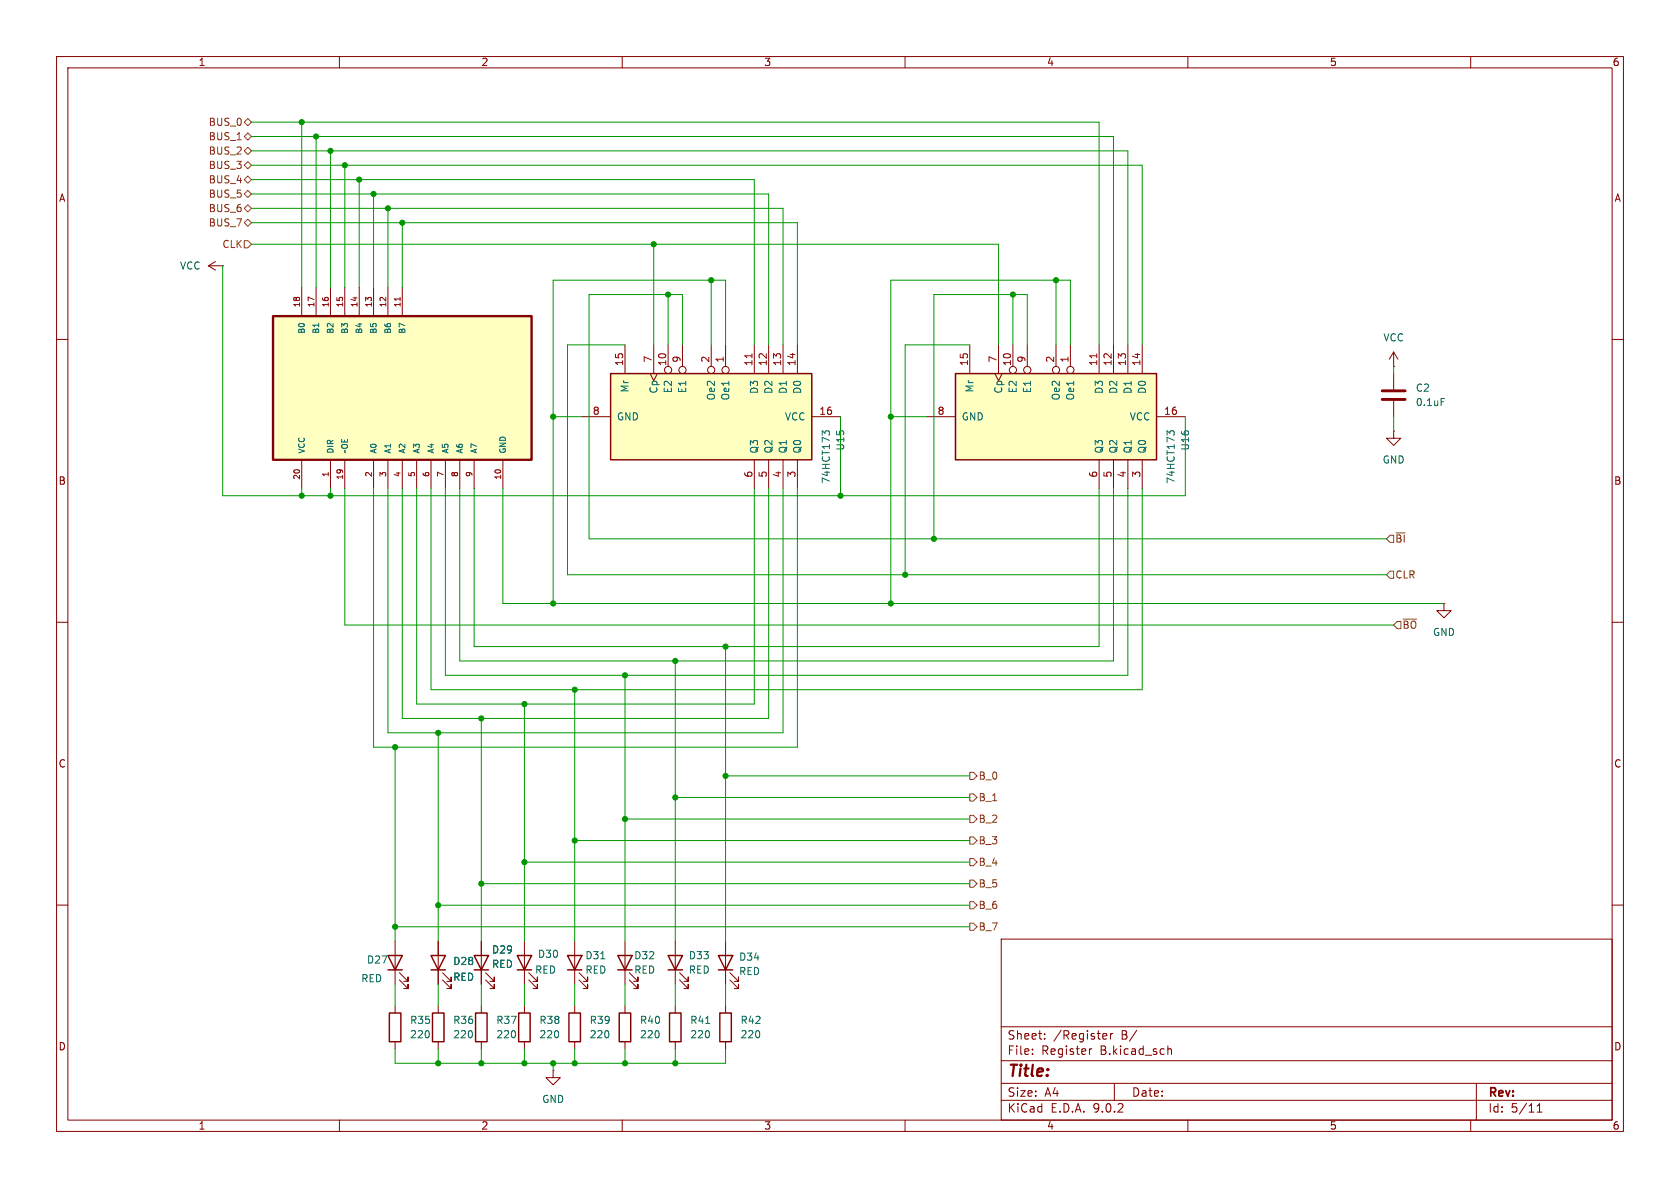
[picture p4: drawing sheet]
<svg xmlns="http://www.w3.org/2000/svg" width="297mm" height="210mm" viewBox="0 0 297 210" stroke-linecap="round" stroke-linejoin="round" font-family="sans-serif">
<g fill="none" stroke="#840000" stroke-width=".18">
<path d="M10 10h277v190h-277zM12 12h273v186h-273zM60 10v2M110 10v2M160 10v2M210 10v2M260 10v2M10 60h2M285 60h2M10 110h2M285 110h2M10 160h2"/>
<path d="M69.8 166.4v7.6M69.8 177.8v1.3M70.6 173.2l1.5 1.6v-.8v.8h-.7M70.6 172l1.5 1.5v-.8v.8h-.7M177 166h108v32h-108zM285 160h2M60 198v2M69.8 184.2v1.2M110 198v2M160 198v2M177 194.5h108M177 191.5h108"/>
<path d="M177 187.5h108M177 181.5h108M182.5 186.3v.1M182.5 185.5v.1M184.7 183.6v.1M184.7 182.8v.1M192.6 185.4v1M193 185.4l-.3 .1-.1 .2M195.2 182.7l.4 .1 .1 .3-.7 .1M195.6 183.6l-.4 .1M196.3 182.7v1M196.7 182.7l-.2 .1-.2 .2"/>
<path d="M197 191.5v3M206.5 185.5l.2-.1 .3 .1 .1 .9M206.5 184.9v1.5M210 198v2M260 198v2M261 191.5v6.5M271.7 196.6h.9M271.7 195.5l.5-.4v1.5"/>
</g>
<path d="M68.6 168.9h2.5l-1.3 2.6zM68.6 171.5h2.5M68.8 179.1h2.1v5.1h-2.1z" fill="none" stroke="#840000" stroke-width=".25"/>
<path d="M48.3 55.9h45.7v25.4h-45.7z" fill="#ffffc2"/>
<path d="M48.3 55.9h45.7v25.4h-45.7z" fill="none" stroke="#840000" stroke-width=".41"/>
<g fill="none" stroke="#840000" stroke-width=".18">
<path d="M53.3 50.8v5.1M55.9 50.8v5.1M58.4 50.8v5.1M61 50.8v5.1M63.5 50.8v5.1M66 50.8v5.1M68.6 50.8v5.1M71.1 50.8v5.1M246.4 66v2.8M246.4 70.9v2.8M53.3 81.3v5.1M58.4 81.3v5.1"/>
<path d="M61 81.3v5.1M66 81.3v5.1M68.6 81.3v5.1M71.1 81.3v5.1M73.7 81.3v5.1M76.2 81.3v5.1M78.7 81.3v5.1M81.3 81.3v5.1M83.8 81.3v5.1M88.9 81.3v5.1M77.5 166.4v7.6M78.2 173.2l1.6 1.6v-.8v.8h-.8"/>
<path d="M78.2 172l1.6 1.5v-.8v.8h-.8M85.1 166.4v7.6M85.1 177.8v1.3M85.9 173.2l1.5 1.6v-.8v.8h-.8M85.9 172l1.5 1.5v-.8v.8h-.8M85.1 184.2v1.2M97.8 189.2v1.3h1.3l-1.3 1.3-1.3-1.3h1.3M97.8 189.2h.1"/>
</g>
<path d="M70.7 52.6v.5" fill="none" stroke="#a90000" stroke-width=".18"/>
<path d="M76.2 168.9h2.5l-1.2 2.6zM76.2 171.5h2.5M83.8 168.9h2.6l-1.3 2.6zM83.8 171.5h2.6M84.1 179.1h2v5.1h-2z" fill="none" stroke="#840000" stroke-width=".25"/>
<path d="M244.3 69.1h4.1M244.3 70.6h4.1" fill="none" stroke="#840000" stroke-width=".51"/>
<path d="M254.8 70.4h.6" fill="none" stroke="#006464" stroke-width=".18"/>
<path d="M107.9 66h35.6v15.3h-35.6z" fill="#ffffc2"/>
<path d="M107.9 66h35.6v15.3h-35.6zM76.5 179.1h2v5.1h-2z" fill="none" stroke="#840000" stroke-width=".25"/>
<g fill="none" stroke="#840000" stroke-width=".18">
<path d="M36.8 47l1.3 .8M36.8 47h2.6M38.1 46.2l-1.3 .8M39.4 47h.1M102.9 73.7h5M110.5 61v5M114.9 66l.7 1.3 .6-1.3M115.6 61v5M118.1 61v3.8M120.6 61v3.8M125.7 61v3.8M128.3 61v3.8"/>
<path d="M133.3 61v5M135.9 61v5M138.4 61v5M141 61v5M143.5 73.7h5.1M133.3 81.3v5.1M135.9 81.3v5.1M138.4 81.3v5.1M141 81.3v5.1M77.5 177.8v1.3M77.5 184.2v1.2"/>
<circle cx="118.1" cy="65.4" r=".63"/>
<circle cx="120.6" cy="65.4" r=".63"/>
<circle cx="125.7" cy="65.4" r=".63"/>
<circle cx="128.3" cy="65.4" r=".63"/>
</g>
<path d="M132.9 62.5v.8" fill="none" stroke="#a90000" stroke-width=".18"/>
<path d="M146.6 76.8v-.4l-.2-.2h-.4l-.2 .4-.4-.4v.7" fill="none" stroke="#006464" stroke-width=".18"/>
<path d="M168.9 66h35.6v15.3h-35.6z" fill="#ffffc2"/>
<g fill="none" stroke="#840000" stroke-width=".25">
<path d="M168.9 66h35.6v15.3h-35.6zM91.4 168.9h2.6l-1.3 2.6zM91.4 171.5h2.6M91.7 179.1h2v5.1h-2zM100.3 168.9h2.6l-1.3 2.6zM100.3 171.5h2.6M100.6 179.1h2v5.1h-2zM109.2 168.9h2.6l-1.3 2.6zM109.2 171.5h2.6M109.5 179.1h2v5.1h-2zM118.1 168.9h2.5l-1.2 2.6zM118.1 171.5h2.5"/>
<path d="M118.4 179.1h2v5.1h-2zM127 168.9h2.5l-1.2 2.6zM127 171.5h2.5M127.3 179.1h2v5.1h-2z"/>
</g>
<g fill="none" stroke="#840000" stroke-width=".18">
<path d="M163.8 73.7h5.1M171.4 61v5M175.9 66l.6 1.3 .7-1.3M176.5 61v5M179.1 61v3.8M181.6 61v3.8M186.7 61v3.8M189.2 61v3.8M194.3 61v5M196.8 61v5M199.4 61v5M201.9 61v5"/>
<path d="M204.5 73.7h5M246.4 64.8h.1M246.4 76.2v1.3h1.2l-1.2 1.2-1.3-1.2h1.3M246.4 76.2h.1M246.4 62.2l-.8 1.3M246.4 62.2l.7 1.3M246.4 62.2v2.6M194.3 81.3v5.1M196.8 81.3v5.1M199.4 81.3v5.1M201.9 81.3v5.1M255.3 106.7v1.3h1.2l-1.2 1.2-1.3-1.2h1.3"/>
<path d="M255.3 106.7h.1M77.5 166.4v2.5M77.5 171.5v2.5M85.1 166.4v2.5M85.1 171.5v2.5M92.7 166.4v7.6M92.7 177.8v1.3M93.5 173.2l1.5 1.6v-.8v.8h-.8M93.5 172l1.5 1.5v-.8v.8h-.8M101.6 166.4v7.6M101.6 177.8v1.3M102.4 173.2l1.5 1.6v-.8v.8h-.8"/>
<path d="M102.4 172l1.5 1.5v-.8v.8h-.8M110.5 166.4v7.6M110.5 177.8v1.3M111.3 173.2l1.5 1.6v-.8v.8h-.8M111.3 172l1.5 1.5v-.8v.8h-.8M119.4 166.4v7.6M119.4 177.8v1.3M120.1 173.2l1.6 1.6v-.8v.8h-.8M120.1 172l1.6 1.5v-.8v.8h-.8M128.3 166.4v7.6M128.3 177.8v1.3M129 173.2l1.6 1.6v-.8v.8h-.8"/>
<path d="M129 172l1.6 1.5v-.8v.8h-.8M92.7 184.2v1.2M101.6 184.2v1.2M110.5 184.2v1.2M119.4 184.2v1.2M128.3 184.2v1.2"/>
<circle cx="179.1" cy="65.4" r=".63"/>
<circle cx="181.6" cy="65.4" r=".63"/>
<circle cx="186.7" cy="65.4" r=".63"/>
<circle cx="189.2" cy="65.4" r=".63"/>
</g>
<path d="M193.9 62.5v.8" fill="none" stroke="#a90000" stroke-width=".18"/>
<path d="M207.6 76.8v-.4l-.3-.2h-.4l-.1 .4-.5-.4v.7M106.2 169.5h.7M124.8 180.9h.7" fill="none" stroke="#006464" stroke-width=".18"/>
<g fill="none" stroke="#725600" stroke-width=".18">
<path d="M43.2 29.2l.6-.6 .6 .6-.6 .6zM43.2 24.1l.6-.6 .6 .6-.6 .7zM43.2 39.4l.6-.7 .6 .7-.6 .6zM43.2 36.8l.6-.6 .6 .6-.6 .7zM43.2 26.7l.6-.7 .6 .7-.6 .6zM43.2 21.6l.6-.6 .6 .6-.6 .6zM43.8 31.1l.6 .7-.6 .6-.6-.6zM43.8 33.7l.6 .6-.6 .6-.6-.6zM43.2 42.5h.6l.6 .7-.6 .6h-.6zM245.7 94.6h.7v1.3h-.7l-.6-.6zM246.8 94.2h1.6M245.7 101h.7v1.2h-.7l-.6-.6z"/>
<path d="M247 109.9h.6v1.2h-.6l-.6-.6zM171.4 136.5h.7l.6 .7-.6 .6h-.7zM171.4 151.8h.7l.6 .6-.6 .6h-.7zM171.4 155.6h.7l.6 .6-.6 .6h-.7zM171.4 140.3h.7l.6 .7-.6 .6h-.7zM171.4 148h.7l.6 .6-.6 .6h-.7zM171.4 144.1h.7l.6 .7-.6 .6h-.7zM171.4 159.4h.7l.6 .6-.6 .7h-.7zM171.4 163.2h.7l.6 .6-.6 .7h-.7z"/>
</g>
<g fill="none" stroke="#009600" stroke-width=".18">
<path d="M44.4 36.8h94v24.2M44.4 34.3h91.5v26.7M44.4 39.4h96.6v21.6M44.4 31.8h88.9v29.2M44.4 24.1h152.4v36.9M44.4 21.6h149.9v39.4M44.4 29.2h157.5v31.8M44.4 26.7h155v34.3M53.3 21.6v29.2M55.9 24.1v26.7M58.4 26.7v24.1M61 29.2v21.6"/>
<path d="M63.5 31.8v19M66 34.3v16.5M68.6 36.8v14M71.1 39.4v11.4M39.4 47v40.6h170.1v-13.9M44.4 43.2h132.1v17.8M115.6 43.2v17.8M118.1 52.1v8.9M125.7 49.5v11.5M179.1 52.1v8.9M186.7 49.5v11.5M97.8 73.7h5.1"/>
<path d="M110.5 61h-10.2v40.6h144.8M120.6 61v-8.9h-16.5v43.2h141M128.3 61v-11.5h-30.5v57.2M148.6 73.7v13.9M157.5 73.7h6.3M171.4 61h-11.4v40.6M181.6 61v-8.9h-16.5v43.2M189.2 61v-11.5h-31.7v57.2M246.4 64.8v1.2M246.4 73.7v2.5M53.3 86.4v1.2M58.4 86.4v1.2"/>
<path d="M61 86.4v24.1h185.4M66 86.4v45.7h75v-45.7M68.6 86.4v43.1h69.8v-43.1M71.1 86.4v40.6h64.8v-40.6M73.7 86.4v38.1h59.6v-38.1M76.2 86.4v35.5h125.7v-35.5M78.7 86.4v33h120.7v-33M81.3 86.4v30.4h115.5v-30.4M83.8 86.4v27.9h110.5v-27.9M88.9 86.4v20.3h166.4M110.5 119.4v47M119.4 116.8v49.6"/>
<path d="M128.3 114.3v52.1M69.8 132.1v34.3M77.5 129.5v36.9M85.1 127v39.4M92.7 124.5v41.9M101.6 121.9v44.5M128.3 137.2h43.1M85.1 156.2h86.3M92.7 152.4h78.7M101.6 148.6h69.8M110.5 144.8h60.9M119.4 141h52"/>
<path d="M69.8 163.8h101.6M69.8 174v3.8M77.5 174v3.8M77.5 160h93.9M85.1 174v3.8M92.7 174v3.8M101.6 174v3.8M110.5 174v3.8M119.4 174v3.8M128.3 174v3.8M69.8 185.4v2.6h58.5v-2.6M77.5 185.4v2.6"/>
<path d="M85.1 185.4v2.6M92.7 185.4v2.6M97.8 188v1.2M101.6 185.4v2.6M110.5 185.4v2.6M119.4 185.4v2.6"/>
</g>
<g fill="#009600" stroke="#009600" stroke-width=".18">
<circle cx="77.5" cy="160" r=".46"/>
<circle cx="85.1" cy="156.2" r=".46"/>
<circle cx="69.8" cy="163.8" r=".46"/>
<circle cx="85.1" cy="188" r=".46"/>
<circle cx="92.7" cy="188" r=".46"/>
<circle cx="77.5" cy="188" r=".46"/>
<circle cx="63.5" cy="31.8" r=".46"/>
<circle cx="53.3" cy="21.6" r=".46"/>
<circle cx="66" cy="34.3" r=".46"/>
<circle cx="58.4" cy="26.7" r=".46"/>
<circle cx="55.9" cy="24.1" r=".46"/>
<circle cx="61" cy="29.2" r=".46"/>
<circle cx="68.6" cy="36.8" r=".46"/>
<circle cx="115.6" cy="43.2" r=".46"/>
<circle cx="148.6" cy="87.6" r=".46"/>
<circle cx="160" cy="101.6" r=".46"/>
<circle cx="157.5" cy="106.7" r=".46"/>
<circle cx="125.7" cy="49.5" r=".46"/>
<circle cx="118.1" cy="52.1" r=".46"/>
<circle cx="110.5" cy="119.4" r=".46"/>
<circle cx="97.8" cy="106.7" r=".46"/>
<circle cx="101.6" cy="121.9" r=".46"/>
<circle cx="92.7" cy="124.5" r=".46"/>
<circle cx="119.4" cy="116.8" r=".46"/>
<circle cx="128.3" cy="114.3" r=".46"/>
<circle cx="92.7" cy="152.4" r=".46"/>
<circle cx="101.6" cy="148.6" r=".46"/>
<circle cx="77.5" cy="129.5" r=".46"/>
<circle cx="69.8" cy="132.1" r=".46"/>
<circle cx="85.1" cy="127" r=".46"/>
<circle cx="119.4" cy="141" r=".46"/>
<circle cx="110.5" cy="144.8" r=".46"/>
<circle cx="128.3" cy="137.2" r=".46"/>
<circle cx="58.4" cy="87.6" r=".46"/>
<circle cx="97.8" cy="73.7" r=".46"/>
<circle cx="53.3" cy="87.6" r=".46"/>
<circle cx="71.1" cy="39.4" r=".46"/>
<circle cx="157.5" cy="73.7" r=".46"/>
<circle cx="165.1" cy="95.3" r=".46"/>
<circle cx="186.7" cy="49.5" r=".46"/>
<circle cx="179.1" cy="52.1" r=".46"/>
<circle cx="119.4" cy="188" r=".46"/>
<circle cx="110.5" cy="188" r=".46"/>
<circle cx="97.8" cy="188" r=".46"/>
<circle cx="101.6" cy="188" r=".46"/>
</g>
<text font-size="2.8" fill="#840000" x="178" y="190.9">Title:</text>
<g font-size="2.1" fill="#840000">
<text x="178" y="184">Sheet:</text>
<text x="186.2" y="184">/Register</text>
<text x="198.2" y="184">B/</text>
<text x="178" y="186.7">File:</text>
<text x="184.1" y="186.7">Register</text>
<text x="194.5" y="186.7">B.kicad_sch</text>
<text x="178" y="196.9">KiCad</text>
<text x="178" y="194.1">Size:</text>
<text x="184.7" y="194.1">A4</text>
<text x="185.7" y="196.9">E.D.A.</text>
<text x="193.3" y="196.9">9.0.2</text>
<text x="200" y="194.1">Date:</text>
<text x="263" y="194.3">Rev:</text>
<text x="263" y="196.9">Id:</text>
<text x="267.1" y="196.9">5/11</text>
</g>
<g font-size="1.8" fill="#840000">
<text x="35" y="11.9">1</text>
<text x="85" y="11.9">2</text>
<text x="135" y="11.9">3</text>
<text x="185" y="11.9">4</text>
<text x="235" y="11.9">5</text>
<text x="285" y="11.9">6</text>
<text x="10.3" y="35.9">A</text>
<text x="285.3" y="35.9">A</text>
<text x="10.3" y="85.9">B</text>
<text x="285.3" y="85.9">B</text>
<text x="10.3" y="135.9">C</text>
<text x="285.3" y="135.9">C</text>
<text x="10.3" y="185.9">D</text>
<text x="285.3" y="185.9">D</text>
<text x="35" y="199.9">1</text>
<text x="85" y="199.9">2</text>
<text x="135" y="199.9">3</text>
<text x="185" y="199.9">4</text>
<text x="235" y="199.9">5</text>
<text x="285" y="199.9">6</text>
</g>
<g font-size="1.8" fill="#725600">
<text x="36.8" y="22.5">BUS_0</text>
<text x="36.8" y="25">BUS_1</text>
<text x="36.8" y="27.5">BUS_2</text>
<text x="36.8" y="32.6">BUS_4</text>
<text x="36.8" y="30.1">BUS_3</text>
<text x="36.8" y="35.2">BUS_5</text>
<text x="36.8" y="40.2">BUS_7</text>
<text x="36.8" y="37.7">BUS_6</text>
<text x="39.2" y="44">CLK</text>
<text x="246.6" y="96.1">~{BI}</text>
<text x="246.6" y="102.5">CLR</text>
<text x="247.8" y="111.4">~{BO}</text>
<text x="172.9" y="138">B_0</text>
<text x="172.9" y="141.8">B_1</text>
<text x="172.9" y="149.5">B_3</text>
<text x="172.9" y="145.6">B_2</text>
<text x="172.9" y="153.3">B_4</text>
<text x="172.9" y="157.1">B_5</text>
<text x="172.9" y="160.9">B_6</text>
<text x="172.9" y="164.7">B_7</text>
</g>
<g font-size="1.8" fill="#006464">
<text x="31.7" y="47.9">VCC</text>
<text x="244.5" y="60.6">VCC</text>
<text x="111.4" y="69.5" transform="rotate(-90 111.4 69.5)">Mr</text>
<text x="116.4" y="69.7" transform="rotate(-90 116.4 69.7)">Cp</text>
<text x="119" y="69.6" transform="rotate(-90 119 69.6)">E2</text>
<text x="121.5" y="69.6" transform="rotate(-90 121.5 69.6)">E1</text>
<text x="126.6" y="70.9" transform="rotate(-90 126.6 70.9)">Oe2</text>
<text x="129.1" y="70.9" transform="rotate(-90 129.1 70.9)">Oe1</text>
<text x="134.2" y="69.7" transform="rotate(-90 134.2 69.7)">D3</text>
<text x="136.8" y="69.7" transform="rotate(-90 136.8 69.7)">D2</text>
<text x="139.3" y="69.7" transform="rotate(-90 139.3 69.7)">D1</text>
<text x="141.8" y="69.7" transform="rotate(-90 141.8 69.7)">D0</text>
<text x="172.3" y="69.5" transform="rotate(-90 172.3 69.5)">Mr</text>
<text x="177.4" y="69.7" transform="rotate(-90 177.4 69.7)">Cp</text>
<text x="179.9" y="69.6" transform="rotate(-90 179.9 69.6)">E2</text>
<text x="182.5" y="69.6" transform="rotate(-90 182.5 69.6)">E1</text>
<text x="187.6" y="70.9" transform="rotate(-90 187.6 70.9)">Oe2</text>
<text x="190.1" y="70.9" transform="rotate(-90 190.1 70.9)">Oe1</text>
<text x="195.2" y="69.7" transform="rotate(-90 195.2 69.7)">D3</text>
<text x="197.7" y="69.7" transform="rotate(-90 197.7 69.7)">D2</text>
<text x="200.3" y="69.7" transform="rotate(-90 200.3 69.7)">D1</text>
<text x="202.8" y="69.7" transform="rotate(-90 202.8 69.7)">D0</text>
<text x="250.2" y="69.4">C2</text>
<text x="250.2" y="72">0.1uF</text>
<text x="109" y="74.5">GND</text>
<text x="138.7" y="74.5">VCC</text>
<text x="169.9" y="74.5">GND</text>
<text x="199.6" y="74.5">VCC</text>
<text x="134.2" y="80.3" transform="rotate(-90 134.2 80.3)">Q3</text>
<text x="136.8" y="80.3" transform="rotate(-90 136.8 80.3)">Q2</text>
<text x="139.3" y="80.3" transform="rotate(-90 139.3 80.3)">Q1</text>
<text x="141.8" y="80.3" transform="rotate(-90 141.8 80.3)">Q0</text>
<text x="149.5" y="79.8" transform="rotate(-90 149.5 79.8)">U15</text>
<text x="195.2" y="80.3" transform="rotate(-90 195.2 80.3)">Q3</text>
<text x="197.7" y="80.3" transform="rotate(-90 197.7 80.3)">Q2</text>
<text x="200.3" y="80.3" transform="rotate(-90 200.3 80.3)">Q1</text>
<text x="202.8" y="80.3" transform="rotate(-90 202.8 80.3)">Q0</text>
<text x="210.4" y="79.8" transform="rotate(-90 210.4 79.8)">U16</text>
<text x="244.3" y="82.1">GND</text>
<text x="146.9" y="85.6" transform="rotate(-90 146.9 85.6)">74HCT173</text>
<text x="207.9" y="85.6" transform="rotate(-90 207.9 85.6)">74HCT173</text>
<text x="253.2" y="112.6">GND</text>
<text x="63.8" y="173.8">RED</text>
<text x="64.8" y="170.5">D27</text>
<text x="80" y="170.8">D28</text>
<text x="80" y="173.6">RED</text>
<text x="86.9" y="168.8">D29</text>
<text x="86.9" y="171.3">RED</text>
<text x="94.5" y="172.3">RED</text>
<text x="95" y="169.5">D30</text>
<text x="103.4" y="169.8">D31</text>
<text x="103.4" y="172.3">RED</text>
<text x="112" y="169.8">D32</text>
<text x="112" y="172.3">RED</text>
<text x="121.7" y="169.8">D33</text>
<text x="121.7" y="172.3">RED</text>
<text x="130.6" y="170">D34</text>
<text x="130.6" y="172.6">RED</text>
<text x="72.4" y="183.7">220</text>
<text x="72.4" y="181.2">R35</text>
<text x="80" y="183.7">220</text>
<text x="80" y="181.2">R36</text>
<text x="87.6" y="183.7">220</text>
<text x="87.6" y="181.2">R37</text>
<text x="95.3" y="183.7">220</text>
<text x="95.3" y="181.2">R38</text>
<text x="104.1" y="183.7">220</text>
<text x="104.1" y="181.2">R39</text>
<text x="113" y="183.7">220</text>
<text x="113" y="181.2">R40</text>
<text x="121.9" y="183.7">220</text>
<text x="121.9" y="181.2">R41</text>
<text x="130.8" y="183.7">220</text>
<text x="130.8" y="181.2">R42</text>
<text x="95.8" y="195.2">GND</text>
</g>
<g font-size="1.8" fill="#a90000">
<text x="110.2" y="64.8" transform="rotate(-90 110.2 64.8)">15</text>
<text x="115.3" y="64.2" transform="rotate(-90 115.3 64.2)">7</text>
<text x="117.9" y="64.8" transform="rotate(-90 117.9 64.8)">10</text>
<text x="120.4" y="64.2" transform="rotate(-90 120.4 64.2)">9</text>
<text x="125.5" y="64.2" transform="rotate(-90 125.5 64.2)">2</text>
<text x="128" y="64.2" transform="rotate(-90 128 64.2)">1</text>
<text x="133.1" y="64.8" transform="rotate(-90 133.1 64.8)">11</text>
<text x="135.6" y="64.8" transform="rotate(-90 135.6 64.8)">12</text>
<text x="138.2" y="64.8" transform="rotate(-90 138.2 64.8)">13</text>
<text x="140.7" y="64.8" transform="rotate(-90 140.7 64.8)">14</text>
<text x="171.2" y="64.8" transform="rotate(-90 171.2 64.8)">15</text>
<text x="176.3" y="64.2" transform="rotate(-90 176.3 64.2)">7</text>
<text x="178.8" y="64.8" transform="rotate(-90 178.8 64.8)">10</text>
<text x="181.4" y="64.2" transform="rotate(-90 181.4 64.2)">9</text>
<text x="186.4" y="64.2" transform="rotate(-90 186.4 64.2)">2</text>
<text x="189" y="64.2" transform="rotate(-90 189 64.2)">1</text>
<text x="194.1" y="64.8" transform="rotate(-90 194.1 64.8)">11</text>
<text x="196.6" y="64.8" transform="rotate(-90 196.6 64.8)">12</text>
<text x="199.1" y="64.8" transform="rotate(-90 199.1 64.8)">13</text>
<text x="201.7" y="64.8" transform="rotate(-90 201.7 64.8)">14</text>
<text x="104.7" y="73.4">8</text>
<text x="144.7" y="73.4">16</text>
<text x="165.7" y="73.4">8</text>
<text x="205.7" y="73.4">16</text>
<text x="133.1" y="84.5" transform="rotate(-90 133.1 84.5)">6</text>
<text x="135.6" y="84.5" transform="rotate(-90 135.6 84.5)">5</text>
<text x="138.2" y="84.5" transform="rotate(-90 138.2 84.5)">4</text>
<text x="140.7" y="84.5" transform="rotate(-90 140.7 84.5)">3</text>
<text x="194.1" y="84.5" transform="rotate(-90 194.1 84.5)">6</text>
<text x="196.6" y="84.5" transform="rotate(-90 196.6 84.5)">5</text>
<text x="199.1" y="84.5" transform="rotate(-90 199.1 84.5)">4</text>
<text x="201.7" y="84.5" transform="rotate(-90 201.7 84.5)">3</text>
</g>
<g font-size="1.4" fill="#a90000">
<text x="53.1" y="54.4" transform="rotate(-90 53.1 54.4)">18</text>
<text x="55.6" y="54.4" transform="rotate(-90 55.6 54.4)">17</text>
<text x="58.2" y="54.4" transform="rotate(-90 58.2 54.4)">16</text>
<text x="60.7" y="54.4" transform="rotate(-90 60.7 54.4)">15</text>
<text x="63.2" y="54.4" transform="rotate(-90 63.2 54.4)">14</text>
<text x="65.8" y="54.4" transform="rotate(-90 65.8 54.4)">13</text>
<text x="68.3" y="54.4" transform="rotate(-90 68.3 54.4)">12</text>
<text x="70.9" y="54.4" transform="rotate(-90 70.9 54.4)">11</text>
<text x="53.1" y="84.9" transform="rotate(-90 53.1 84.9)">20</text>
<text x="58.2" y="84.4" transform="rotate(-90 58.2 84.4)">1</text>
<text x="60.7" y="84.9" transform="rotate(-90 60.7 84.9)">19</text>
<text x="65.8" y="84.4" transform="rotate(-90 65.8 84.4)">2</text>
<text x="68.3" y="84.4" transform="rotate(-90 68.3 84.4)">3</text>
<text x="70.9" y="84.4" transform="rotate(-90 70.9 84.4)">4</text>
<text x="73.4" y="84.4" transform="rotate(-90 73.4 84.4)">5</text>
<text x="75.9" y="84.4" transform="rotate(-90 75.9 84.4)">6</text>
<text x="78.5" y="84.4" transform="rotate(-90 78.5 84.4)">7</text>
<text x="81" y="84.4" transform="rotate(-90 81 84.4)">8</text>
<text x="83.6" y="84.4" transform="rotate(-90 83.6 84.4)">9</text>
<text x="88.6" y="84.9" transform="rotate(-90 88.6 84.9)">10</text>
</g>
<g font-size="1.4" fill="#006464">
<text x="54.1" y="59.1" transform="rotate(-90 54.1 59.1)">B0</text>
<text x="56.6" y="59.1" transform="rotate(-90 56.6 59.1)">B1</text>
<text x="59.2" y="59.1" transform="rotate(-90 59.2 59.1)">B2</text>
<text x="61.7" y="59.1" transform="rotate(-90 61.7 59.1)">B3</text>
<text x="64.2" y="59.1" transform="rotate(-90 64.2 59.1)">B4</text>
<text x="66.8" y="59.1" transform="rotate(-90 66.8 59.1)">B5</text>
<text x="69.3" y="59.1" transform="rotate(-90 69.3 59.1)">B6</text>
<text x="71.9" y="59.1" transform="rotate(-90 71.9 59.1)">B7</text>
<text x="54.1" y="80.3" transform="rotate(-90 54.1 80.3)">VCC</text>
<text x="59.2" y="80.3" transform="rotate(-90 59.2 80.3)">DIR</text>
<text x="61.7" y="80.3" transform="rotate(-90 61.7 80.3)">~OE</text>
<text x="66.8" y="80.3" transform="rotate(-90 66.8 80.3)">A0</text>
<text x="69.3" y="80.3" transform="rotate(-90 69.3 80.3)">A1</text>
<text x="71.9" y="80.3" transform="rotate(-90 71.9 80.3)">A2</text>
<text x="74.4" y="80.3" transform="rotate(-90 74.4 80.3)">A3</text>
<text x="76.9" y="80.3" transform="rotate(-90 76.9 80.3)">A4</text>
<text x="79.5" y="80.3" transform="rotate(-90 79.5 80.3)">A5</text>
<text x="82" y="80.3" transform="rotate(-90 82 80.3)">A6</text>
<text x="84.6" y="80.3" transform="rotate(-90 84.6 80.3)">A7</text>
<text x="89.6" y="80.3" transform="rotate(-90 89.6 80.3)">GND</text>
</g>
</svg>
